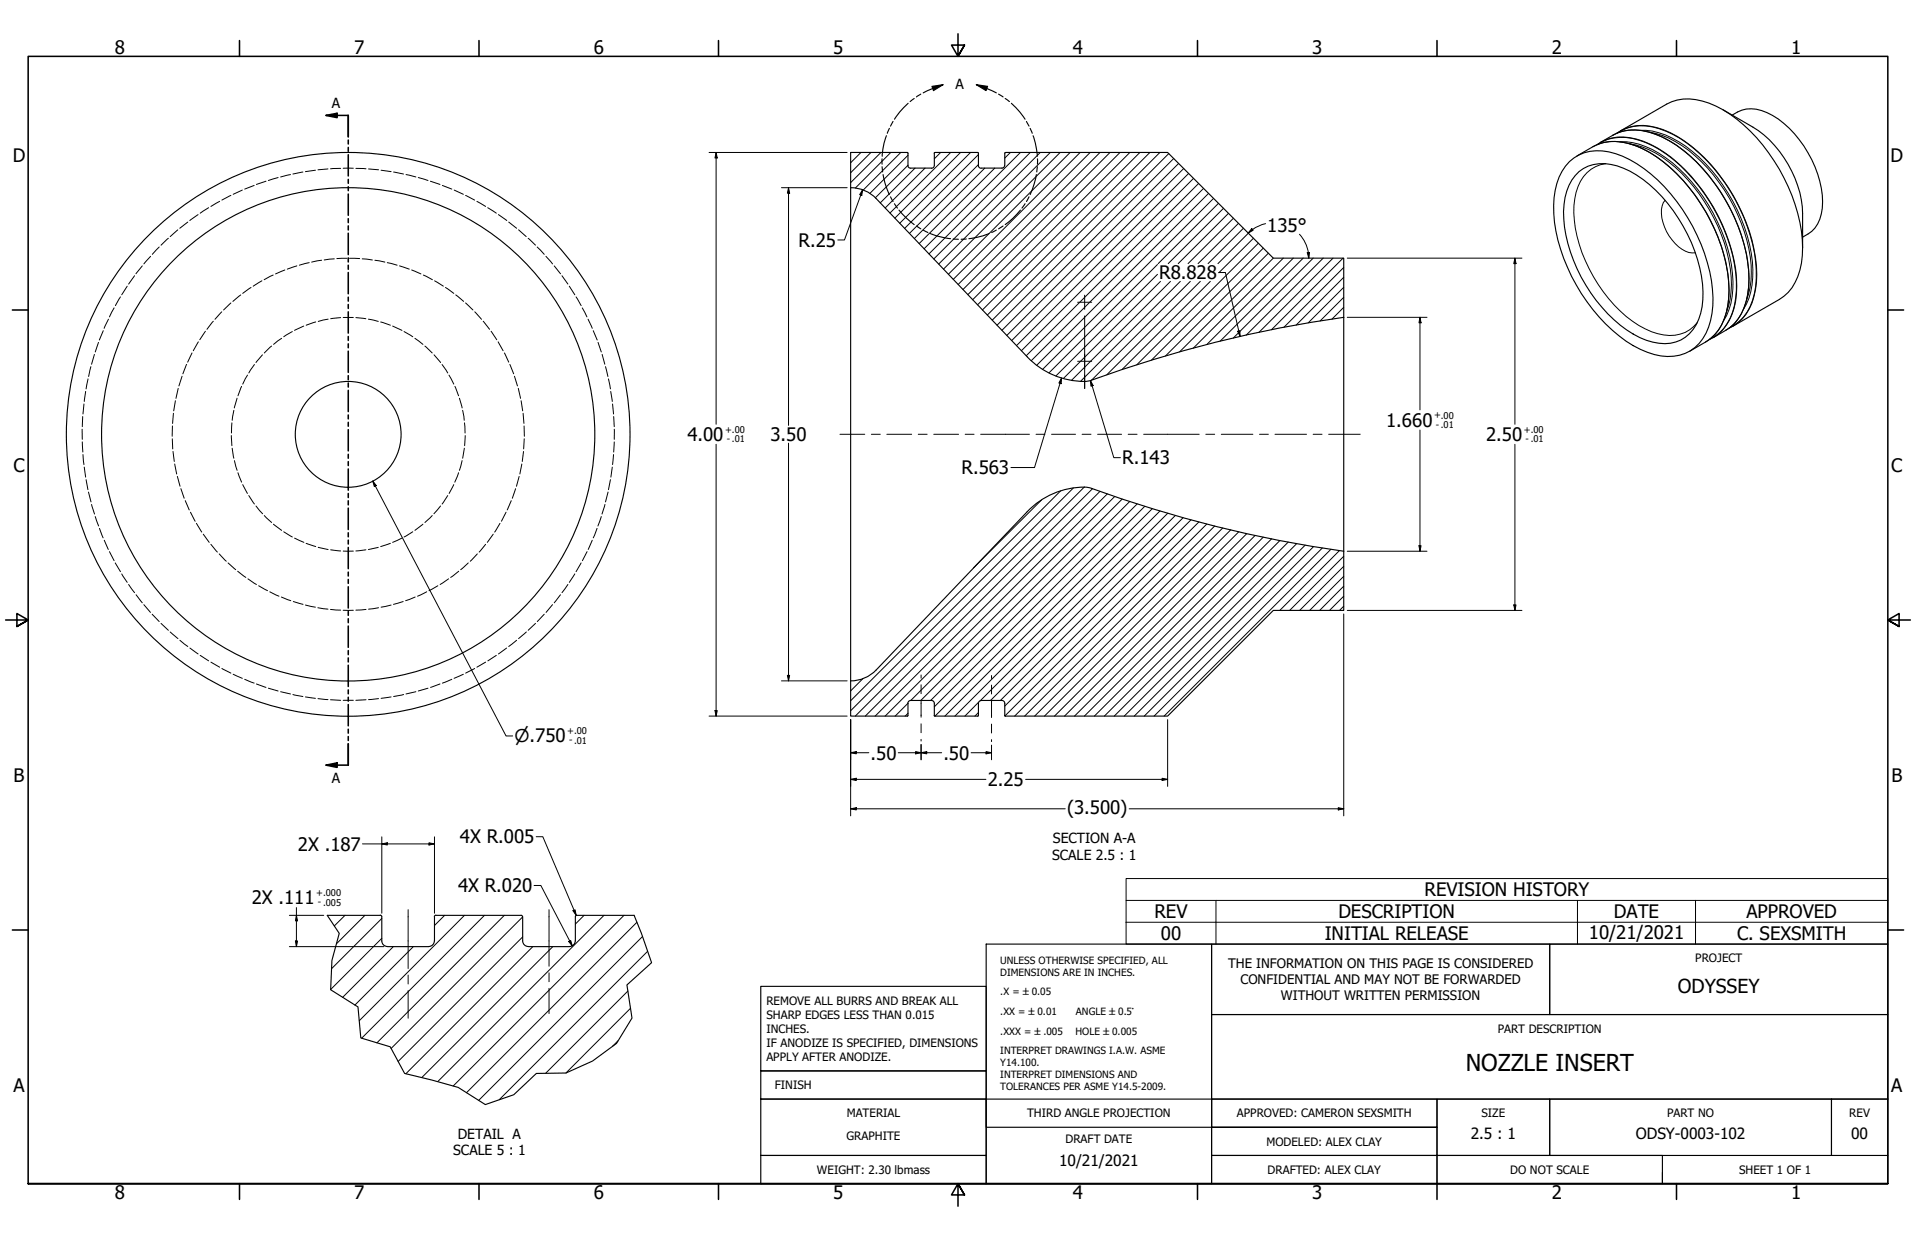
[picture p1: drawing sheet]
<svg xmlns="http://www.w3.org/2000/svg" width="864mm" height="559mm" viewBox="0 0 864 559" stroke-linecap="round" stroke-linejoin="round" font-family="sans-serif">
<!-- layer: Hatch (ANSI) -->
<g fill="none" stroke="#000" stroke-width=".45">
<path d="M384 69h-1M388 69l-5 4M393 69l-10 9M397 69l-14 13M402 69l-16 16M406 69l-17 17M409 74l-14 15M409 70l-17 17M412 76l-15 15M417 76l-18 18M424 69l-3 3M428 69l-27 27"/>
<path d="M433 69l-30 29M437 69l-31 32M441 74l-31 31M441 70l-33 33M444 76l-32 32M448 76l-34 34M455 69l-2 2M460 69l-44 43M464 69l-45 45M469 69l-48 48M473 69l-50 50M478 69l-53 52"/>
<path d="M482 69l-55 55M487 69l-57 57M491 69l-59 59M496 69l-62 61M500 69l-64 64M505 69l-67 66M509 69l-68 68M514 69l-71 71M518 69l-73 73M523 69l-76 75M527 69l-78 78M529 71l-77 78"/>
<path d="M531 74l-77 77M534 76l-78 77M536 78l-78 78M538 80l-78 78M540 83l-77 77M542 85l-77 78M545 87l-78 78M547 89l-77 77M549 92l-27 27M551 94l-24 25M554 96l-23 23M556 98l-21 21"/>
<path d="M522 119l-49 49M558 101l-18 18M560 103l-15 16M563 105l-14 14M565 107l-16 16M567 110l-55 54M569 112l-50 50M572 114l-47 46M574 116l-42 43M578 116l-40 41M583 116l-39 39M587 116l-37 38"/>
<path d="M592 116l-36 36M596 116l-34 35M601 116l-34 34M605 116l-32 33M522 124l-46 45M523 127l-44 44M528 127l-45 44M532 127l-45 45M537 127l-45 44M541 127l-42 42M546 127l-40 39M606 138l-6 6"/>
<path d="M606 134l-11 11M606 129l-16 16M606 125l-22 21M606 121l-27 27M606 143h.1M484 220l-101 100M489 220l-103 103M469 225l-30 31M478 221l-95 95M492 220l-102 103M496 221l-102 102M499 223l-100 100"/>
<path d="M502 224l-91 92M506 225l-91 91M509 226l-90 90M513 227l-92 92M516 228l-95 95M519 229l-93 94M523 230l-93 93M526 231l-84 85M530 232l-84 84M533 233l-82 83M537 234l-84 84M540 235l-87 88"/>
<path d="M544 236l-87 87M547 237l-85 86M551 238l-85 85M555 239l-84 84M558 240l-83 83M562 240l-82 83M566 241l-82 82M569 242l-80 81M573 243l-80 80M577 244l-79 79M581 244l-79 79M584 245l-77 78"/>
<path d="M588 246l-77 77M592 246l-76 77M596 247l-76 76M600 248l-75 75M604 248l-27 27M606 260l-16 15M606 255l-20 20M606 251l-25 24M606 273l-2 2M606 269l-7 6M606 264l-11 11M389 306l-6 5"/>
<path d="M409 317l-6 6M441 316l-6 7M409 321l-1 2M441 321l-2 2M156 412l-5 5M164 412l-12 13M172 414l-23 22M200 412l-4 5M209 412l-47 48M218 412l-55 56M227 412l-57 58M236 413l-60 60"/>
<path d="M263 412l-4 4M272 412l-75 75M281 412l-77 77M287 416l-77 76M172 423l-23 23M177 427l-23 22M186 427l-26 26M236 422l-57 56M240 427l-57 57M249 427l-59 59M290 422l-74 74M292 429l-67 67"/>
<path d="M283 447l-37 37M284 454l-29 30M279 469l-3 2"/>
</g>
<!-- layer: Hidden (ANSI) -->
<g fill="none" stroke="#000" stroke-width=".45">
<path d="M131 79l-5 1M137 78h-5M142 77h-4M148 76l-5 1M154 76h-5M155 76h4M160 76h5M166 76l5 1M172 77h4M177 78h5M183 79l4 1M89 97l-3 2"/>
<path d="M94 94l-4 2M99 91l-4 2M104 88l-4 2M109 86l-4 2M115 84l-5 1M120 82l-4 1M125 80l-4 1M189 80l4 1M194 82l4 1M199 84l5 1M205 86l4 2M210 88l4 2"/>
<path d="M215 91l4 2M220 94l4 2M225 97l3 2M64 120l-3 3M68 116l-3 3M72 111l-3 4M76 107l-3 3M80 104l-3 3M85 100l-4 3M134 120l-5 1M139 118l-4 2M145 117l-5 1"/>
<path d="M151 117h-5M156 116l-4 1M158 116l4 1M163 117h5M169 117l4 1M175 118l4 2M180 120l4 1M229 100l4 3M234 104l3 3M238 107l3 3M242 111l3 4M246 116l3 3"/>
<path d="M250 120l3 3M51 139l-2 4M54 134l-2 4M57 129l-2 4M61 124l-3 4M104 137l-3 3M109 133l-4 3M113 130l-4 2M118 127l-4 2M123 124l-4 2M128 122l-4 1M186 122l4 1"/>
<path d="M191 124l4 2M196 127l4 2M201 130l4 2M205 133l4 3M210 137l3 3M253 124l3 4M257 129l2 4M260 134l2 4M262 139l3 4M43 160l-2 4M44 154l-1 5M47 149l-2 4"/>
<path d="M49 144l-2 4M87 159l-2 4M89 154l-2 4M93 149l-3 4M96 145l-3 3M100 141l-3 3M118 160l-3 3M122 156l-3 3M127 152l-4 3M132 149l-4 3M137 147l-4 2M142 145l-4 2"/>
<path d="M148 144l-5 1M154 143l-5 1M155 143h4M160 143l5 1M166 144l4 1M172 145l4 2M177 147l4 2M182 149l4 3M187 152l4 3M192 156l3 3M196 160l3 3M214 141l3 3"/>
<path d="M218 145l3 3M221 149l3 4M225 154l2 4M227 159l2 4M265 144l2 4M267 149l2 4M270 154l1 5M271 160l2 4M39 176l-1 5M40 171l-1 4M41 165l-1 5M80 175l-1 5"/>
<path d="M82 170l-1 4M84 164l-2 4M107 179l-1 5M109 174l-2 4M112 169l-3 4M115 164l-3 4M199 164l3 4M202 169l3 4M205 174l2 4M207 179l1 5M230 164l2 4M232 170l1 4"/>
<path d="M234 175l1 5M273 165l1 5M274 171l1 4M275 176l1 5M37 193v5M37 199v5M37 188v4M38 182l-1 5M78 198v4M78 192v5M78 186v5M79 181l-1 4"/>
<path d="M104 196l1 5M105 191l-1 4M105 185v4M209 185v4M209 191l1 4M210 196l-1 5M235 181l1 4M236 186v5M236 192v5M236 198v4M276 182l1 5M277 188v4"/>
<path d="M277 199v5M277 193v5M37 205l1 4M38 211l1 4M39 216l1 5M78 203l1 5M79 209l1 5M80 215l1 4M105 202v5M106 208l1 4M107 213l2 4M109 218l3 4"/>
<path d="M205 218l-3 4M207 213l-2 4M208 208l-1 4M209 202v5M234 215l-1 4M235 209l-1 5M236 203l-1 5M275 216l-1 5M276 211l-1 4M277 205l-1 4M40 222l1 4M41 227l2 5"/>
<path d="M43 233l1 4M45 238l1 4M82 220l1 5M84 226l1 4M86 231l2 4M89 236l2 4M112 223l3 4M115 228l3 4M119 232l3 3M123 236l4 3M128 240l4 2M186 240l-4 2"/>
<path d="M191 236l-4 3M195 232l-3 3M199 228l-3 4M202 223l-3 4M225 236l-2 4M228 231l-2 4M230 226l-1 4M232 220l-1 5M269 238l-2 4M271 233l-2 4M273 227l-2 5M274 222l-1 4"/>
<path d="M47 243l2 5M49 249l2 4M52 254l2 4M55 259l2 3M92 241l2 3M95 245l3 4M99 250l3 3M103 254l3 3M107 257l4 3M133 243l4 1M138 245l4 1M143 247l5 1"/>
<path d="M149 248h5M155 248h4M165 248h-5M170 247l-4 1M176 245l-4 1M181 243l-4 1M207 257l-4 3M211 254l-3 3M215 250l-3 3M219 245l-3 4M222 241l-2 3M259 259l-2 3"/>
<path d="M262 254l-2 4M265 249l-2 4M267 243l-2 5M58 263l3 4M61 268l3 4M65 272l3 4M69 277l3 3M112 261l4 2M117 264l4 2M122 267l4 2M127 269l4 2M132 271l5 1"/>
<path d="M138 273l4 1M143 274l5 1M149 275h5M155 275h4M165 275h-5M171 274l-5 1M176 273l-4 1M182 271l-5 1M187 269l-4 2M192 267l-4 2M197 264l-4 2M202 261l-4 2"/>
<path d="M245 277l-3 3M249 272l-3 4M253 268l-3 4M256 263l-3 4M73 281l3 3M77 285l3 3M81 289l4 2M86 292l3 3M90 295l4 3M95 298l4 3M219 298l-4 3M224 295l-4 3"/>
<path d="M228 292l-3 3M233 289l-4 2M237 285l-3 3M241 281l-3 3M100 301l4 2M105 304l4 2M110 306l5 2M116 308l4 2M121 310l4 1M126 312l5 1M132 313l5 1M138 314l4 1"/>
<path d="M143 315h5M149 315l5 1M155 316h4M165 315l-5 1M171 315h-5M176 314l-4 1M182 313l-5 1M187 312l-4 1M193 310l-4 1M198 308l-4 2M204 306l-5 2M209 304l-4 2"/>
<path d="M214 301l-4 2"/>
</g>
<!-- layer: Visible (ANSI) -->
<g fill="none" stroke="#000" stroke-width=".51">
<path d="M777 49a77 77 0 0 1 20 14 51 51 0 0 1 15 33v16M781 52a16 16 0 0 1 18 0 49 49 0 0 1 22 42 15 15 0 0 1-9 13M409 75l1 1M409 74v-5h-26v16M421 69h20v5M421 69v5M421 75l-1 1h-9M441 75v1h1h10l1-1M453 74v-5h73l48 47h32v27M707 73a21 21 0 0 1 24-3 77 77 0 0 1 40 56 32 32 0 0 1-7 31 22 22 0 0 1-25 0 78 78 0 0 1-39-64 28 28 0 0 1 7-20zM711 70l7-4a26 26 0 0 1 27 4 79 79 0 0 1 34 63 25 25 0 0 1-10 21l-7 4M712 77a20 20 0 0 1 23 0 69 69 0 0 1 33 58 19 19 0 0 1-15 20 35 35 0 0 1-28-14 68 68 0 0 1-20-49 22 22 0 0 1 7-15z"/>
<path d="M720 65l7-4a26 26 0 0 1 27 4 79 79 0 0 1 34 63 25 25 0 0 1-10 21l-7 4M729 60l22-13a25 25 0 0 1 26 2 78 78 0 0 1 35 66 24 24 0 0 1-10 20l-23 13M383 85v222M383 85a16 16 0 0 1 12 5M395 89l68 72a33 33 0 0 0 29 10 557 557 0 0 1 114-28M606 143v105M606 248v27h-32l-48 48h-73v-6l-1-1h-10M606 248a638 638 0 0 1-117-28 36 36 0 0 0-26 11l-68 71a16 16 0 0 1-12 5M383 307v16h26v-6l1-1M411 316h10v1v5M442 316l-1 1v6l-20-1M148 412h23l1 1"/>
<path d="M172 413v12l1 1 2 1 19-1 2-2v-11M196 413v-1h39l1 1M236 413v12l1 1 1 1M259 413v11M286 412h-26l-1 1M259 424v2h-2l-19 1"/>
<circle cx="157" cy="196" r="111"/>
<circle cx="157" cy="196" r="127"/>
<circle cx="157" cy="196" r="24"/>
</g>
<!-- layer: Visible Narrow (ANSI) -->
<path d="M729 60a23 23 0 0 1 25 1 78 78 0 0 1 38 65 24 24 0 0 1-12 22M731 59a27 27 0 0 1 28 4 79 79 0 0 1 33 64 24 24 0 0 1-11 20M739 59a41 41 0 0 1 30 15 75 75 0 0 1 21 51 29 29 0 0 1-4 14M743 60a54 54 0 0 1 34 26 65 65 0 0 1 12 44l-2 5M718 66a27 27 0 0 1 29 5 80 80 0 0 1 32 60 26 26 0 0 1-10 23M720 65a23 23 0 0 1 25 1 78 78 0 0 1 38 65 24 24 0 0 1-12 22M722 64a25 25 0 0 1 25 3 78 78 0 0 1 36 65 24 24 0 0 1-11 20M724 74a17 17 0 0 0-14 16 63 63 0 0 0 20 50 34 34 0 0 0 25 11 14 14 0 0 0 10-6M727 61a25 25 0 0 1 25 2 79 79 0 0 1 36 66 24 24 0 0 1-10 20M730 64a41 41 0 0 1 30 15 75 75 0 0 1 21 51 28 28 0 0 1-4 15M734 65a54 54 0 0 1 34 26 66 66 0 0 1 12 44l-2 6M751 90a16 16 0 0 0 4 20l3 2a8 8 0 0 0 6 2" fill="none" stroke="#000" stroke-width=".45"/>
<!-- layer: Break Line (ANSI) -->
<path d="M148 412l5 9-3 12-1 13 12 8 2 14 13 4 6 12 25 6 12 8 13-5 10-9h13l12-6 11-8 7-11-2-15 11-10-8-22" fill="none" stroke="#000" stroke-width=".51"/>
<!-- layer: Section Line (ANSI) -->
<g fill="none" stroke="#000" stroke-width=".7">
<path d="M147 52l5-1v2zM147 52h10v10M157 63v2M157 66v2M157 70v9M157 81v2M157 84v2M157 87v10M157 99v1M157 102v2M157 105v10M157 116v2"/>
<path d="M157 120v1M157 123v9M157 134v2M157 137v2M157 141v9M157 152v1M157 155v2M157 158v10M157 169v2M157 173v1M157 176v9M157 187v2"/>
<path d="M157 190v2M157 194v9M157 205v2M157 208v2M157 211v10M157 222v2M157 226v2M157 229v10M157 240v2M157 243v2M157 247v9M157 258v2"/>
<path d="M157 261v2M157 264v10M157 276v1M157 279v2M157 282v10M157 293v2M157 296v2M157 300v9M157 311v2M157 314v2M157 318v9M157 329v1"/>
<path d="M157 332v2M157 335v10h-10M147 345l5-1v2z"/>
</g>
<g fill="#000">
<path d="M147 52l5-1v2z" fill-rule="evenodd"/>
<path d="M147 345l5-1v2z" fill-rule="evenodd"/>
</g>
<!-- layer: Detail Boundary (ANSI) -->
<g fill="none" stroke="#000" stroke-width=".51">
<path d="M420 39l5-1-4 3zM425 38l-9 4M440 38l5 1-1 2zM440 38l9 4M401 58l-1 2M403 55l-2 2M409 47l-6 7M412 44l-2 2M415 42l-2 2M450 42l2 2M453 44l2 2M456 47l6 7"/>
<path d="M463 55l1 2M464 58l1 2M398 72v2M398 75v2M398 79l3 9M400 61l-2 9M466 61l2 9M467 79l-3 9M468 75l-1 2M468 72v2M401 89l2 2M403 92l1 2"/>
<path d="M405 95l7 6M460 95l-7 6M462 92l-1 2M464 89l-1 2M413 102l2 1M416 104l2 1M419 105l9 3M430 108h2M436 108h-3M446 105l-9 3M449 104l-2 1M452 102l-2 1"/>
</g>
<g fill="#000">
<path d="M440 38l5 1-1 2z" fill-rule="evenodd"/>
<path d="M420 39l5-1-4 3z" fill-rule="evenodd"/>
</g>
<!-- layer: Border (ANSI) -->
<g fill="none" stroke="#000" stroke-width=".7">
<path d="M108 18v7M216 18v7M324 18v7M432 15v10l-3-5h6l-3 5 3-5M540 18v7M648 18v7M756 18v7M6 140h7M851 140h7M3 279h10l-5-3v6l5-3-5 3M861 279h-10l5-3v6l-5-3 5 3M6 419h7"/>
<path d="M851 419h7M13 533v-508h838v508h-838h838M108 533v8M216 533v8M324 533v8M435 538l-3-5 3 5h-6l3-5v11M540 533v8M648 533v8M756 533v8"/>
</g>
<!-- layer: Title (ANSI) -->
<g fill="none" stroke="#000" stroke-width=".51">
<path d="M444 425h102v108h-102zM546 425h152v32h-152zM698 425h153v32h-153zM343 444h101v39h-101zM546 457h305v38h-305zM343 483h101v12h-101zM343 495h101v26h-101zM444 495h102v13h-102zM546 495h102v13h-102h102v13h-102v12h102v-12h-102zM648 495h50v26h-50zM698 495h127v26h-127zM825 495h26v26h-26z"/>
<path d="M343 521h101v12h-101zM648 521h101v12h-101zM851 521v12h-102v-5"/>
</g>
<!-- layer: Symbol (ANSI) -->
<path d="M508 406v-10h343v10M508 416h343M548 406v19M711 406v19M764 406v19M851 406h-343v10M851 406v19h-343v-9" fill="none" stroke="#000" stroke-width=".45"/>
<!-- layer: Center Mark (ANSI) -->
<path d="M486 136h6M489 133v6M489 160v6M489 142v33M486 163h6" fill="none" stroke="#000" stroke-width=".45"/>
<!-- layer: Centerline (ANSI) -->
<g fill="none" stroke="#000" stroke-width=".45">
<path d="M379 196h11M393 196h4M400 196h11M414 196h4M421 196h11M435 196h4M442 196h22M467 196h4M474 196h11M488 196h4M495 196h11M509 196h4"/>
<path d="M515 196h26M543 196h4M550 196h15M568 196h4M575 196h14M592 196h4M599 196h14M415 304v2M415 309v4M415 316v7M447 304v2M447 309v4"/>
<path d="M447 316v7M415 326v4M415 333v1M447 326v4M447 333v1M184 410v26M247 410v25M184 439v4M247 438v4M184 446v13M247 445v12"/>
</g>
<!-- layer: Dimension (ANSI) -->
<g fill="none" stroke="#000" stroke-width=".45">
<path d="M320 69h62M323 69v2h-1zM323 69v122M352 85h30M355 85l1 2h-1zM355 85v107M389 86l-1 2h-1zM389 86l-8 22h-3M564 103l1 1-2 1zM570 101l-3 1-4 3M586 106l1 2a16 16 0 0 1 3 8M589 114h1v2z"/>
<path d="M607 116h79M683 116v3h-1zM683 116v75M549 123h3l7 29M558 149h1v3zM607 143h36M640 143l1 2h-1zM640 143v42M478 170v3h-1zM478 170l-12 41h-10M491 172l2 2h-1zM491 172l11 34h3"/>
<path d="M355 200v107M640 194v54M168 217l2 2h-1zM168 217l60 115h3M323 200v123M683 200v75M607 248h36M640 246h1l-1 2zM606 277v91M607 275h79M682 273h1v2zM352 307h30"/>
<path d="M355 304h1l-1 3zM320 323h62M322 320h1v3zM383 339h3v1zM383 339h9M383 324v44M405 339h19M413 339h2l-2 1zM415 339h3v1zM415 336v6M438 339h9M444 339h3l-3 1z"/>
<path d="M447 336v6M526 324v30M383 351h3v1zM383 351h61M462 351h64M524 351h2l-2 1zM172 377v35M193 380h3l-3 1zM196 377v35M242 377h3l15 36M383 364h3v1zM383 364h97"/>
<path d="M509 364h97M603 364h3l-3 1zM163 380h33M172 380h3v1zM241 399h3l14 27M130 412h16M134 412v3h-1zM134 409v18M258 410h1l1 3zM130 427h43M133 424h1v3zM256 424h1l1 2z"/>
</g>
<g fill="#000">
<path d="M323 69v2h-1z" fill-rule="evenodd"/>
<path d="M355 85l1 2h-1z" fill-rule="evenodd"/>
<path d="M389 86l-1 2h-1z" fill-rule="evenodd"/>
<path d="M564 103l1 1-2 1z" fill-rule="evenodd"/>
<path d="M589 114h1v2z" fill-rule="evenodd"/>
<path d="M683 116v3h-1z" fill-rule="evenodd"/>
<path d="M558 149h1v3z" fill-rule="evenodd"/>
<path d="M640 143l1 2h-1z" fill-rule="evenodd"/>
<path d="M478 170v3h-1z" fill-rule="evenodd"/>
<path d="M491 172l2 2h-1z" fill-rule="evenodd"/>
<path d="M168 217l2 2h-1z" fill-rule="evenodd"/>
<path d="M640 246h1l-1 2z" fill-rule="evenodd"/>
<path d="M682 273h1v2z" fill-rule="evenodd"/>
<path d="M355 304h1l-1 3z" fill-rule="evenodd"/>
<path d="M322 320h1v3z" fill-rule="evenodd"/>
<path d="M383 339h3v1z" fill-rule="evenodd"/>
<path d="M413 339h2l-2 1z" fill-rule="evenodd"/>
<path d="M415 339h3v1z" fill-rule="evenodd"/>
<path d="M444 339h3l-3 1z" fill-rule="evenodd"/>
<path d="M383 351h3v1z" fill-rule="evenodd"/>
<path d="M524 351h2l-2 1z" fill-rule="evenodd"/>
<path d="M172 380h3v1z" fill-rule="evenodd"/>
<path d="M383 364h3v1z" fill-rule="evenodd"/>
<path d="M603 364h3l-3 1z" fill-rule="evenodd"/>
<path d="M193 380h3l-3 1z" fill-rule="evenodd"/>
<path d="M134 412v3h-1z" fill-rule="evenodd"/>
<path d="M258 410h1l1 3z" fill-rule="evenodd"/>
<path d="M133 424h1v3z" fill-rule="evenodd"/>
<path d="M256 424h1l1 2z" fill-rule="evenodd"/>
</g>
<text font-size="10.5" x="661" y="483">NOZZLE INSERT</text>
<text font-size="8.7" x="756" y="448">ODYSSEY</text>
<g font-size="8.4">
<text x="52" y="24">8</text>
<text x="160" y="24">7</text>
<text x="268" y="24">6</text>
<text x="376" y="24">5</text>
<text x="483" y="24">4</text>
<text x="591" y="24">3</text>
<text x="699" y="24">2</text>
<text x="807" y="24">1</text>
<text x="6" y="73">D</text>
<text x="852" y="73">D</text>
<text x="571" y="105">135°</text>
<text x="360" y="111">R.25</text>
<text x="522" y="126">R8.828</text>
<text x="625" y="192">1.660</text>
<text x="310" y="199">4.00</text>
<text x="347" y="199">3.50</text>
<text x="670" y="199">2.50</text>
<text x="506" y="209">R.143</text>
<text x="6" y="213">C</text>
<text x="433" y="214">R.563</text>
<text x="852" y="213">C</text>
<text x="392" y="342">.50</text>
<text x="425" y="342">.50</text>
<text x="6" y="352">B</text>
<text x="852" y="352">B</text>
<text x="445" y="354">2.25</text>
<text x="481" y="367">(3.500)</text>
<text x="134" y="383">2X .187</text>
<text x="207" y="380">4X R.005</text>
<text x="113" y="408">2X .111</text>
<text x="206" y="402">4X R.020</text>
<text x="642" y="404">REVISION HISTORY</text>
<text x="520" y="414">REV</text>
<text x="603" y="414">DESCRIPTION</text>
<text x="727" y="414">DATE</text>
<text x="787" y="414">APPROVED</text>
<text x="523" y="424">00</text>
<text x="597" y="424">INITIAL RELEASE</text>
<text x="716" y="423">10/21/2021</text>
<text x="783" y="424">C. SEXSMITH</text>
<text x="6" y="492">A</text>
<text x="852" y="492">A</text>
<text x="52" y="541">8</text>
<text x="160" y="541">7</text>
<text x="268" y="541">6</text>
<text x="376" y="541">5</text>
<text x="483" y="541">4</text>
<text x="591" y="541">3</text>
<text x="699" y="541">2</text>
<text x="807" y="541">1</text>
</g>
<text font-size="7.9" x="232" y="335">⌀.750</text>
<g font-size="7">
<text x="663" y="513">2.5 : 1</text>
<text x="737" y="513">ODSY-0003-102</text>
<text x="834" y="513">00</text>
<text x="477" y="525">10/21/2021</text>
</g>
<g font-size="6.3">
<text x="431" y="40">A</text>
<text x="150" y="49">A</text>
<text x="150" y="353">A</text>
<text x="475" y="380">SECTION A-A</text>
<text x="474" y="387">SCALE 2.5 : 1</text>
<text x="206" y="513">DETAIL A</text>
<text x="204" y="521">SCALE 5 : 1</text>
</g>
<g font-size="5.9">
<text x="554" y="436">THE INFORMATION ON THIS PAGE IS CONSIDERED</text>
<text x="559" y="443">CONFIDENTIAL AND MAY NOT BE FORWARDED</text>
<text x="577" y="451">WITHOUT WRITTEN PERMISSION</text>
</g>
<g font-size="5.2">
<text x="764" y="434">PROJECT</text>
<text x="345" y="453">REMOVE ALL BURRS AND BREAK ALL</text>
<text x="345" y="459">SHARP EDGES LESS THAN 0.015</text>
<text x="345" y="465">INCHES.</text>
<text x="675" y="465">PART DESCRIPTION</text>
<text x="345" y="472">IF ANODIZE IS SPECIFIED, DIMENSIONS</text>
<text x="345" y="478">APPLY AFTER ANODIZE.</text>
<text x="349" y="491">FINISH</text>
<text x="382" y="504">MATERIAL</text>
<text x="463" y="504">THIRD ANGLE PROJECTION</text>
<text x="558" y="504">APPROVED: CAMERON SEXSMITH</text>
<text x="668" y="504">SIZE</text>
<text x="751" y="504">PART NO</text>
<text x="834" y="504">REV</text>
<text x="382" y="514">GRAPHITE</text>
<text x="480" y="515">DRAFT DATE</text>
<text x="571" y="516">MODELED: ALEX CLAY</text>
<text x="368" y="529">WEIGHT: 2.30 lbmass</text>
<text x="571" y="529">DRAFTED: ALEX CLAY</text>
<text x="681" y="529">DO NOT SCALE</text>
<text x="784" y="529">SHEET 1 OF 1</text>
</g>
<g font-size="4.5">
<text x="451" y="435">UNLESS OTHERWISE SPECIFIED, ALL</text>
<text x="451" y="440">DIMENSIONS ARE IN INCHES.</text>
<text x="451" y="449">.X = ±0.05</text>
<text x="451" y="458">.XX = ±0.01</text>
<text x="485" y="458">ANGLE ±0.5°</text>
<text x="451" y="467">.XXX = ±.005</text>
<text x="485" y="467">HOLE ±0.005</text>
<text x="451" y="475">INTERPRET DRAWINGS I.A.W. ASME</text>
<text x="451" y="480">Y14.100.</text>
<text x="451" y="486">INTERPRET DIMENSIONS AND</text>
<text x="451" y="491">TOLERANCES PER ASME Y14.5-2009.</text>
</g>
<g font-size="4.2">
<text x="646" y="188">+.00</text>
<text x="327" y="195">+.00</text>
<text x="647" y="193">-.01</text>
<text x="687" y="195">+.00</text>
<text x="328" y="199">- .01</text>
<text x="688" y="199">- .01</text>
<text x="256" y="331">+.00</text>
<text x="256" y="335">- .01</text>
<text x="143" y="404">+.000</text>
<text x="143" y="408">- .005</text>
</g>
</svg>
